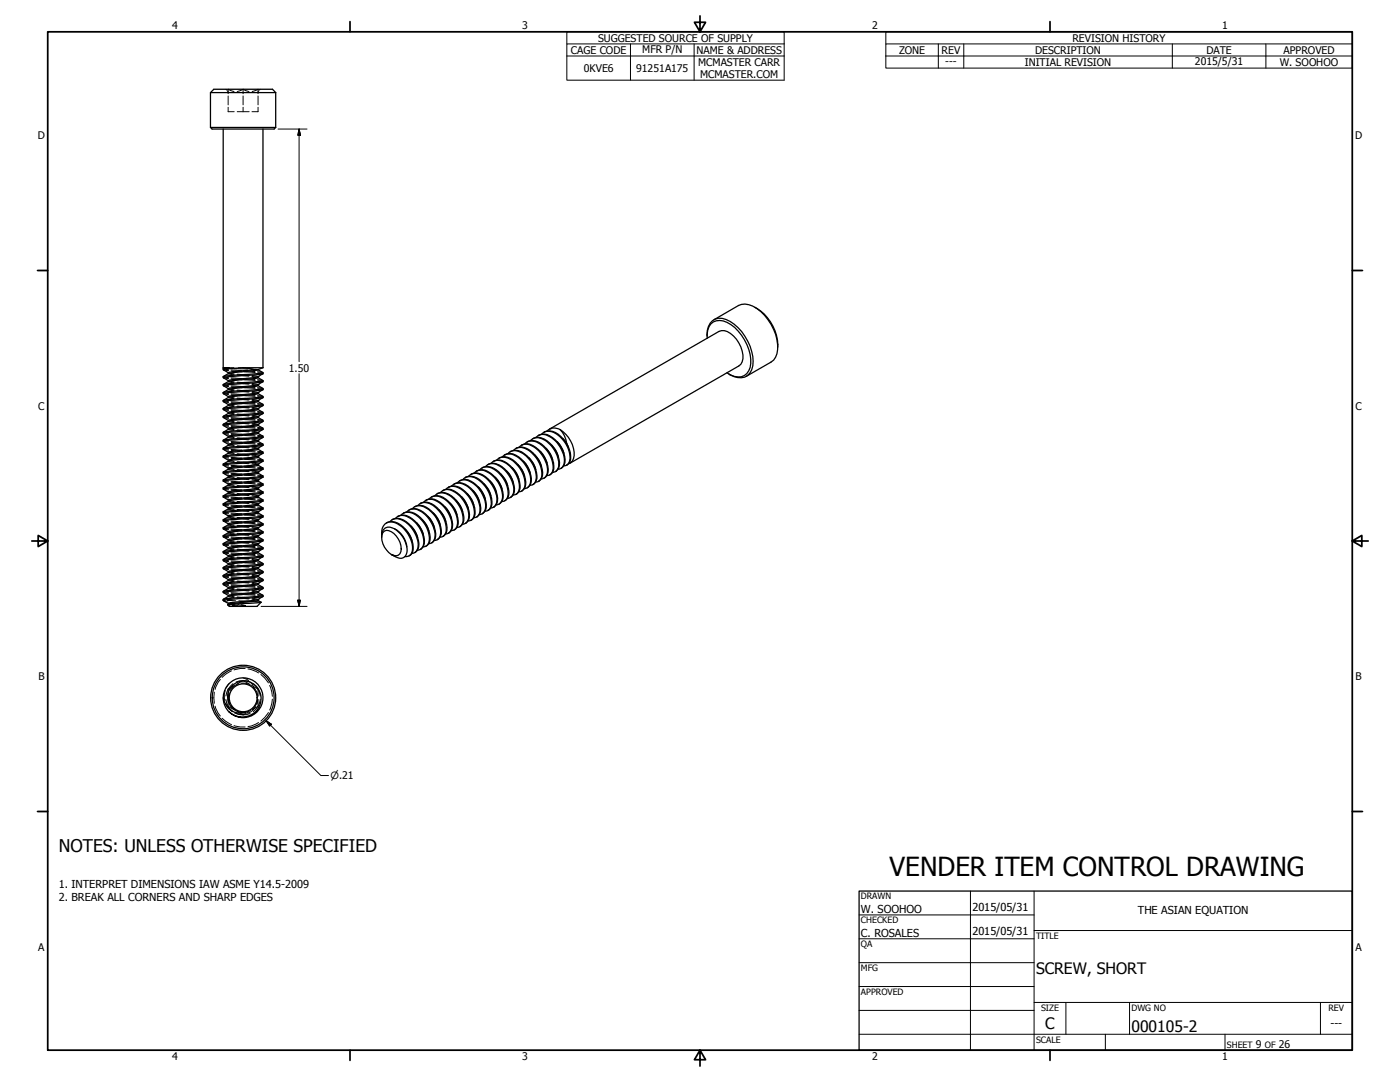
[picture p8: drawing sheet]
<svg xmlns="http://www.w3.org/2000/svg" width="559mm" height="432mm" viewBox="0 0 559 432" stroke-linecap="round" stroke-linejoin="round" font-family="sans-serif">
<!-- layer: Visible (ANSI) -->
<g fill="none" stroke="#000" stroke-width=".51">
<path d="M84 37h26M84 37l1.3-1.4h23.5l1.2 1.4M84 37v13.9M110 37v13.9M84 50.9h26M84 50.9l.6 .6h24.8l.6-.6M89.1 51.5v95.2M105 51.5v95.2M282.2 134.1a6.8 6.8 0 0 1 3.3-6.8 9.2 9.2 0 0 1 9.1 3.4 19.2 19.2 0 0 1 5.9 15.3 5.2 5.2 0 0 1-7.5 4.3l-2.1-1.1M282.3 135a5.8 5.8 0 0 1 3.6-7 9.7 9.7 0 0 1 8.7 4.1 17.5 17.5 0 0 1 4.8 14.6 5 5 0 0 1-7.7 3l-1.6-.9M284.9 127.6l9.9-5.7a8.2 8.2 0 0 1 8.9 2.4 19.3 19.3 0 0 1 6.4 16.8l-1.3 2.6-1.1 .8-9.8 5.7M301.3 122.6a18 18 0 0 1 9.2 16"/>
<path d="M89.1 146.7h2.3M89.1 147.1v.5M89.1 150.3v.4M89.1 146.7l.4 .2M89.2 157.1l2 1.2M89.2 153.9l2 1.2M89.2 150.7l2 1.3M89.2 147.6l2 1.2M89.5 146.9l-.3 .2M91.2 158.2v.4M91.2 149l-2 1.2M91.4 146.7l-1.9 .2"/>
<path d="M91.4 146.7l-2.3 .4M97 146.7l4.5 .8M97 146.7l-6.8 .6-1 .3M97 146.7h8M101.5 147.5l-8.7 .8-1.6 .4v.4M101.5 147.5h1.4M102.9 147.5l2 1.2a21.1 21.1 0 0 1-7.4 .8l-8.4 .8M102.9 157.1l-11 1.3-2.7 1.4M102.9 153.5v.4l-.4 .2-10.6 1.1-2.7 1.4M102.9 150.4v.3l-.4 .2-10.6 1.1-2.7 1.4M102.9 147.5l-11.7 1.5M102.9 157l2 1.2a21.1 21.1 0 0 1-7.4 .8l-7 .5-1.4 .3v.5"/>
<path d="M102.9 153.9l2 1.1a21.1 21.1 0 0 1-7.4 .8l-7 .5-1.4 .4v.4M102.9 150.7l2 1.1a21.1 21.1 0 0 1-7.4 .9l-7 .5-1.4 .3v.4M102.9 156.7v.4M102.9 159.9v.4M104.9 158.7l-2.3 1.3-11.4 1.4M104.9 155.5l-2.3 1.3-11.4 1.4M104.9 152.3l-2.3 1.4-9.9 1-1.5 .3v.4M104.9 149.2l-2.3 1.3-9.9 1-1.5 .3v.5M105 158.2v.5l-.7 .2-12.2 .9-2.9 .5M105 155.1v.4l-.7 .2-12.2 .9-2.9 .5M105 151.9v.4l-.7 .2-12.2 .9-2.9 .5M105 148.7v.5l-.7 .2-12.2 .8-2.9 .5"/>
<path d="M105 146.7l-2.1 .8M89.1 166.2v.4M89.1 169.4v.4M89.2 179.3l2 1.2M89.2 176.1l2 1.3M89.2 173l2 1.2M89.2 169.8l2 1.2M89.2 166.6l2 1.2M89.2 163.4l2 1.3M89.2 160.3l2 1.2M91.2 161.4v.4M91.2 177.3v.4"/>
<path d="M91.2 164.9l-2 1.2M91.2 161.7l-2 1.2M102.9 178.9v.4l-.4 .2-11.3 1.3M102.9 176.1l-11 1.3-2.7 1.4M102.9 173l-11 1.2-2.7 1.4M102.9 169.4v.4l-.4 .2-10.6 1.1-2.7 1.4M102.9 166.2v.4l-.4 .2-10.6 1.1-2.7 1.4M102.9 163.1v.3l-.4 .2-11.3 1.3M102.9 160.3l-11.7 1.4M102.9 179.3l2 1.1a21.1 21.1 0 0 1-7.4 .8l-8.4 .9M102.9 176.1l2 1.1a21.1 21.1 0 0 1-7.4 .9l-7 .5-1.4 .3v.4M102.9 172.9l2 1.2a21.1 21.1 0 0 1-7.4 .8l-7 .5-1.4 .3v.4"/>
<path d="M102.9 169.7l2 1.2a21.1 21.1 0 0 1-7.4 .8l-7 .5-1.4 .3v.5M102.9 166.6l2 1.1a21.1 21.1 0 0 1-7.4 .8l-8.4 .9M102.9 163.4l2 1.1a21.1 21.1 0 0 1-7.4 .9l-8.4 .8M102.9 160.2l2 1.2a21.1 21.1 0 0 1-7.4 .8l-7 .5-1.4 .3v.4M102.9 172.6v.4M102.9 175.8v.3M104.9 177.7l-2.3 1.4-11.4 1.4M104.9 174.6l-2.3 1.3-11.4 1.4M104.9 171.4l-2.3 1.3-9.9 1-1.5 .4v.4M104.9 168.2l-2.3 1.3-9.9 1.1-1.5 .3v.4M104.9 165l-2.3 1.4-9.9 1-1.5 .3v.4M104.9 161.9l-2.3 1.3-9.9 1-1.5 .3v.5"/>
<path d="M105 177.3v.4l-.7 .2-12.2 .9-2.9 .5M105 174.1v.5l-.7 .2-12.2 .8-2.9 .5M105 170.9v.5l-.7 .2-12.2 .9-2.9 .5M105 167.8v.4l-.7 .2-12.2 .9-2.9 .5M105 164.6v.4l-.7 .2-12.2 .9-2.9 .5M105 161.4v.5l-.7 .2-12.2 .8-2.9 .5M205 179.7a4.6 4.6 0 0 1 6.5 .4 11.2 11.2 0 0 1 4.5 10.7 2.4 2.4 0 0 1-2.2 1.6M205.9 179a4.7 4.7 0 0 1 5.7 .8 11.9 11.9 0 0 1 4.9 9.9 2.92 2.92 0 0 1-1.6 2.4M207.3 178.4a4.1 4.1 0 0 1 5.8 0 11.9 11.9 0 0 1 5.3 10.4 2.57 2.57 0 0 1-2.4 2.3M208.1 177.7a4.9 4.9 0 0 1 5.7 .8 11.9 11.9 0 0 1 5 9.9 2.92 2.92 0 0 1-1.6 2.4M209.5 177.2a4.5 4.5 0 0 1 6.5 .3 11.2 11.2 0 0 1 4.5 10.7 2.4 2.4 0 0 1-2.2 1.6M210.4 176.4a5.3 5.3 0 0 1 6.8 1.7 11 11 0 0 1 3.6 10l-.5 .7-.9 .7"/>
<path d="M211.7 175.8a4.6 4.6 0 0 1 6.5 .4 11.2 11.2 0 0 1 4.6 10.6 2.21 2.21 0 0 1-2.3 1.7M212.6 175.1a4.7 4.7 0 0 1 5.7 .8 11.9 11.9 0 0 1 5 9.9 2.92 2.92 0 0 1-1.6 2.4M214 174.6a4.1 4.1 0 0 1 5.8-.1 11.9 11.9 0 0 1 5.4 10.5 2.57 2.57 0 0 1-2.4 2.3M214.9 173.8a4.8 4.8 0 0 1 5.6 .8 11.9 11.9 0 0 1 5 9.9 2.92 2.92 0 0 1-1.6 2.4M216.2 173.3a4.5 4.5 0 0 1 6.6 .4 11.1 11.1 0 0 1 4.5 10.6 2.4 2.4 0 0 1-2.3 1.6M217.1 172.5a5.3 5.3 0 0 1 6.8 1.7 10.5 10.5 0 0 1 3.6 10l-1.4 1.4M217.9 178.8a9.7 9.7 0 0 1 2.7 4.7M219.3 171.3l67.7-39a4.9 4.9 0 0 1 5.8 1.8 11.3 11.3 0 0 1 3.4 10.3l-.5 1-.8 .6-67.4 38.8M220.1 177.5a9 9 0 0 1 2.7 4.7M222.4 176.2a11.2 11.2 0 0 1 2.7 4.7M223.6 171.4a9.7 9.7 0 0 1 2.6 5.5M223.6 171.4a4.1 4.1 0 0 0-5.2 .6"/>
<path d="M223.6 171.4a11.6 11.6 0 0 1 5.3 11.6l-.4 1-1.6 1.1M224.6 174.9l1.6 2M226.2 176.9l.6 1.3M89.1 182.1v.4M89.1 185.2v.5M89.2 198.4l2 1.2M89.2 195.2l2 1.2M89.2 192l2 1.2M89.2 188.8l2 1.3M89.2 185.7l2 1.2M89.2 182.5l2 1.2M91.2 180.5v.3"/>
<path d="M91.2 193.2v.3M91.2 196.3v.4M91.2 199.8l-2 1.2M91.2 196.7l-2 1.2M91.2 184l-2 1.2M91.2 180.8l-2 1.2M102.9 198v.4l-.4 .2-11.3 1.2M102.9 195.2l-11.7 1.5M102.9 192l-11 1.3-2.7 1.4M102.9 188.5v.3l-.4 .2-10.6 1.1-2.7 1.4M102.9 185.3v.4l-.4 .2-10.6 1-2.7 1.4M102.9 182.1v.4l-.4 .2-11.3 1.3"/>
<path d="M102.9 198.3l2 1.2a21.1 21.1 0 0 1-7.4 .8l-8.4 .8M102.9 195.1l2 1.2a21.1 21.1 0 0 1-7.4 .8l-7 .5-1.4 .3v.5M102.9 192l2 1.1a21.1 21.1 0 0 1-7.4 .8l-7 .5-1.4 .4v.4M102.9 188.8l2 1.1a21.1 21.1 0 0 1-7.4 .9l-7 .5-1.4 .3v.4M102.9 185.6l2 1.2a21.1 21.1 0 0 1-7.4 .8l-7 .5-1.4 .3v.4M102.9 182.4l2 1.2a21.1 21.1 0 0 1-7.4 .8l-8.4 .8M102.9 191.6v.4M102.9 194.8v.4M104.9 200l-2.3 1.3-9.9 1-1.5 .3v.5M104.9 196.8l-2.3 1.3-9.9 1-1.5 .4v.4M104.9 193.6l-2.3 1.3-11.4 1.4M104.9 190.4l-2.3 1.4-11.4 1.4"/>
<path d="M104.9 187.3l-2.3 1.3-9.9 1-1.5 .3v.5M104.9 184.1l-2.3 1.3-9.9 1-1.5 .4v.4M104.9 180.9l-2.3 1.3-9.9 1.1-1.5 .3v.4M105 199.5v.5l-.7 .2-12.2 .8-2.9 .5M105 196.3v.5l-.7 .2-12.2 .9-2.9 .5M105 193.2v.4l-.7 .2-12.2 .9-2.9 .5M105 190v.4l-.7 .2-12.2 .9-2.9 .5M105 186.8v.5l-.7 .2-12.2 .8-2.9 .5M105 183.6v.5l-.7 .2-12.2 .9-2.9 .5M105 180.5v.4l-.7 .2-12.2 .9-2.9 .5M169.9 199.7a4.7 4.7 0 0 1 5.7 .8 11.9 11.9 0 0 1 5 9.9 2.92 2.92 0 0 1-1.6 2.4M171.3 199.1a4.1 4.1 0 0 1 5.9-.1 11.3 11.3 0 0 1 5.2 11.1 2.4 2.4 0 0 1-2.3 1.7"/>
<path d="M172.2 198.4a5.3 5.3 0 0 1 6.8 1.7 11 11 0 0 1 3.6 10l-.4 .7-1 .7M173.5 197.8a4.6 4.6 0 0 1 6.6 .4 11.2 11.2 0 0 1 4.5 10.7 2.4 2.4 0 0 1-2.2 1.6M174.4 197.1a4.7 4.7 0 0 1 5.7 .8 11.9 11.9 0 0 1 5 9.9 2.92 2.92 0 0 1-1.6 2.4M175.8 196.5a4.1 4.1 0 0 1 5.9 0 11.9 11.9 0 0 1 5.3 10.4 2.57 2.57 0 0 1-2.4 2.3M176.7 195.8a4.8 4.8 0 0 1 5.7 .8 11.9 11.9 0 0 1 4.9 9.9 2.92 2.92 0 0 1-1.6 2.4M178.1 195.3a4.1 4.1 0 0 1 5.8-.2 11.3 11.3 0 0 1 5.2 11.1 2.4 2.4 0 0 1-2.2 1.7M178.9 194.5a5.3 5.3 0 0 1 6.8 1.7 11 11 0 0 1 3.7 10l-.5 .7-.9 .7M180.3 193.9a4.6 4.6 0 0 1 6.5 .4 11.2 11.2 0 0 1 4.5 10.7 2.25 2.25 0 0 1-2.2 1.6M181.2 193.2a4.7 4.7 0 0 1 5.7 .8 11.9 11.9 0 0 1 4.9 9.9 2.92 2.92 0 0 1-1.6 2.4M181.9 199.5a9 9 0 0 1 2.8 4.7M182.6 192.7a4.1 4.1 0 0 1 5.8-.1 11.9 11.9 0 0 1 5.3 10.5l-.2 .5a2.41 2.41 0 0 1-2.2 1.8M183.5 191.9a4.8 4.8 0 0 1 5.6 .8 11.9 11.9 0 0 1 5 9.9 2.92 2.92 0 0 1-1.6 2.4"/>
<path d="M184.2 198.2a11.2 11.2 0 0 1 2.7 4.7M184.8 191.4a4.5 4.5 0 0 1 6.5 .4 11.1 11.1 0 0 1 4.5 10.6 2.4 2.4 0 0 1-2.2 1.6M185.7 190.6a5.4 5.4 0 0 1 6.8 1.7 10.7 10.7 0 0 1 3.6 10l-.5 .8-.9 .6M186.4 196.9a9.7 9.7 0 0 1 2.8 4.7M187 190.1a4.6 4.6 0 0 1 6.5 .3 11.8 11.8 0 0 1 4.7 10.1l-.1 .5a2.41 2.41 0 0 1-2.3 1.8M187.9 189.4a4.7 4.7 0 0 1 5.7 .7 11.9 11.9 0 0 1 5 9.9 2.92 2.92 0 0 1-1.6 2.4M188.7 195.6a9 9 0 0 1 2.7 4.7M189.3 188.8a4.1 4.1 0 0 1 5.8-.1 10.9 10.9 0 0 1 5.2 11.1 2.41 2.41 0 0 1-2.2 1.7M190.2 188a4.8 4.8 0 0 1 5.6 .8 11.9 11.9 0 0 1 5 10 2.92 2.92 0 0 1-1.6 2.4M190.9 194.3a11.2 11.2 0 0 1 2.8 4.7M191.5 187.5a4.5 4.5 0 0 1 6.6 .4 11.1 11.1 0 0 1 4.5 10.6 2.4 2.4 0 0 1-2.3 1.7M192.4 186.8a5.4 5.4 0 0 1 6.9 1.7 10.7 10.7 0 0 1 3.5 9.9l-1.4 1.4"/>
<path d="M193.2 193a9 9 0 0 1 2.7 4.7M193.8 186.2a4.6 4.6 0 0 1 6.5 .4 11.8 11.8 0 0 1 4.7 10.1l-.2 .5a2.41 2.41 0 0 1-2.2 1.7M194.6 185.5a4.7 4.7 0 0 1 5.7 .7 11.9 11.9 0 0 1 5 10 2.92 2.92 0 0 1-1.6 2.4M195.4 191.8a9.1 9.1 0 0 1 2.7 4.6M196 184.9a4.1 4.1 0 0 1 5.9-.1 11.3 11.3 0 0 1 5.2 11.1 2.4 2.4 0 0 1-2.3 1.6M196.9 184.1a4.8 4.8 0 0 1 5.7 .9 12.2 12.2 0 0 1 5 9.8 3.1 3.1 0 0 1-1.7 2.5M197.7 190.4a11.2 11.2 0 0 1 2.7 4.7M198.2 183.6a4.5 4.5 0 0 1 6.6 .4 11.2 11.2 0 0 1 4.5 10.6 2.4 2.4 0 0 1-2.2 1.7M199.1 182.9a4.7 4.7 0 0 1 5.8 .7 11.2 11.2 0 0 1 4.6 11l-1.3 1.4M199.9 189.2a9 9 0 0 1 2.7 4.7M200.5 182.3a4.6 4.6 0 0 1 6.5 .4 11.8 11.8 0 0 1 4.7 10.1l-.2 .5a2.41 2.41 0 0 1-2.2 1.7M201.4 181.5a4.9 4.9 0 0 1 5.7 .9 11.9 11.9 0 0 1 4.9 9.9 2.92 2.92 0 0 1-1.6 2.4"/>
<path d="M202.1 187.9a9.1 9.1 0 0 1 2.8 4.6M202.8 181a4.1 4.1 0 0 1 5.8-.1 11.3 11.3 0 0 1 5.2 11.1 2.4 2.4 0 0 1-2.3 1.7M203.6 180.3a4.8 4.8 0 0 1 5.7 .8 10.9 10.9 0 0 1 4.7 10.9l-1.3 1.4M204.4 186.6a9.7 9.7 0 0 1 2.7 4.7M206.6 185.3a9 9 0 0 1 2.8 4.7M208.9 184a9.1 9.1 0 0 1 2.7 4.7M211.1 182.7a9.7 9.7 0 0 1 2.8 4.7M213.4 181.4a9 9 0 0 1 2.7 4.7M215.6 180.1a11.2 11.2 0 0 1 2.8 4.7M89.1 201.1v.4M89.1 204.3v.4M89.1 217v.4"/>
<path d="M89.2 217.4l2 1.2M89.2 214.2l2 1.3M89.2 211.1l2 1.2M89.2 207.9l2 1.2M89.2 204.7l2 1.2M89.2 201.5l2 1.3M91.2 212.2v.4M91.2 215.4v.4M91.2 218.9l-2 1.2M91.2 215.7l-2 1.2M102.9 217v.4l-.4 .2-11.3 1.3M102.9 213.9v.3l-.4 .2-11.3 1.3"/>
<path d="M102.9 211.1l-11 1.2-2.7 1.4M102.9 207.9l-11 1.3-2.7 1.4M102.9 204.3v.4l-.4 .2-10.6 1.1-2.7 1.4M102.9 201.2v.3l-.4 .2-10.6 1.1-2.7 1.4M102.9 217.4l2 1.1a21.1 21.1 0 0 1-7.4 .8l-8.4 .9M102.9 214.2l2 1.1a21.1 21.1 0 0 1-7.4 .9l-8.4 .8M102.9 211l2 1.2a21.1 21.1 0 0 1-7.4 .8l-7 .5-1.4 .3v.4M102.9 207.8l2 1.2a21.1 21.1 0 0 1-7.4 .8l-7 .5-1.4 .3v.5M102.9 204.7l2 1.1a21.1 21.1 0 0 1-7.4 .8l-7 .5-1.4 .4v.4M102.9 201.5l2 1.1a21.1 21.1 0 0 1-7.4 .9l-8.4 .8M102.9 207.5v.4M102.9 210.7v.4"/>
<path d="M104.9 219l-2.3 1.3-9.9 1.1-1.5 .3v.4M104.9 215.8l-2.3 1.4-9.9 1-1.5 .3v.4M104.9 212.7l-2.3 1.3-11.4 1.4M104.9 209.5l-2.3 1.3-11.4 1.4M104.9 206.3l-2.3 1.3-9.9 1.1-1.5 .3v.4M104.9 203.1l-2.3 1.4-9.9 1-1.5 .3v.4M105 218.6v.4l-.7 .2-12.2 .9-2.9 .5M105 215.4v.4l-.7 .2-12.2 .9-2.9 .5M105 212.2v.5l-.7 .2-12.2 .8-2.9 .5M105 209v.5l-.7 .2-12.2 .9-2.9 .5M105 205.9v.4l-.7 .2-12.2 .9-2.9 .5M105 202.7v.4l-.7 .2-12.2 .9-2.9 .5"/>
<path d="M152.3 213.4a4 4 0 0 1 1.7-4.5 4 4 0 0 1 4.7 .2 11.8 11.8 0 0 1 5.9 10.6l-.5 1.3a2.31 2.31 0 0 1-2.5 1.1M152.3 214.5a3.3 3.3 0 0 1 1.4-3.6 3.3 3.3 0 0 1 3.8 .2 9.9 9.9 0 0 1 4.7 9.9 2.74 2.74 0 0 1-4.5 1.1l-1.1-.6M153.5 211.9a5 5 0 0 1 5.5 3.2 4.9 4.9 0 0 1 0 6.5 3.9 3.9 0 0 1-4.7-2.1 6.6 6.6 0 0 1-1.5-7zM154.2 208.7a5.4 5.4 0 0 1 6.9 1.7 10.7 10.7 0 0 1 3.6 10l-.5 .8-.9 .6M155.6 208.2a4.6 4.6 0 0 1 6.5 .3 11.8 11.8 0 0 1 4.7 10.1l-.2 .5a2.21 2.21 0 0 1-2.2 1.8M156.5 207.5a4.7 4.7 0 0 1 5.7 .7 11.9 11.9 0 0 1 4.9 9.9 2.92 2.92 0 0 1-1.6 2.4M157.4 211a9.1 9.1 0 0 1 5 7.2M157.9 206.9a4.1 4.1 0 0 1 5.8-.1 11.1 11.1 0 0 1 5.2 11.1l-.9 1.2-1.4 .5M158.7 206.1a4.8 4.8 0 0 1 5.7 .8 11.9 11.9 0 0 1 5 10 2.92 2.92 0 0 1-1.6 2.4M160.1 205.6a4.5 4.5 0 0 1 6.5 .4 11.1 11.1 0 0 1 4.5 10.6 2.4 2.4 0 0 1-2.2 1.6M161 204.9a5.4 5.4 0 0 1 6.8 1.7 10.7 10.7 0 0 1 3.6 9.9l-1.4 1.4M161.7 211.1a9.7 9.7 0 0 1 2.8 4.7"/>
<path d="M162.4 204.3a4.6 4.6 0 0 1 6.4 .4 11.8 11.8 0 0 1 4.7 10.1l-.1 .5a2.41 2.41 0 0 1-2.3 1.7M163.2 203.6a4.7 4.7 0 0 1 5.7 .7 11.9 11.9 0 0 1 5 9.9 2.92 2.92 0 0 1-1.6 2.5M164 209.9a9.1 9.1 0 0 1 2.7 4.6M164.6 203a4.1 4.1 0 0 1 5.8-.1 11.1 11.1 0 0 1 5.2 11.1l-.8 1.2-1.4 .4M165.5 202.2a4.8 4.8 0 0 1 5.6 .9 10.9 10.9 0 0 1 4.7 10.8l-1.3 1.5M166.2 208.5a11.2 11.2 0 0 1 2.8 4.7M166.8 201.7a4.5 4.5 0 0 1 6.6 .4 11.1 11.1 0 0 1 4.5 10.6 2.4 2.4 0 0 1-2.3 1.7M167.7 201a4.7 4.7 0 0 1 5.7 .7 11.2 11.2 0 0 1 4.7 11l-1.3 1.4M168.5 207.3a9 9 0 0 1 2.7 4.7M169.1 200.4a4.6 4.6 0 0 1 6.5 .4 11.8 11.8 0 0 1 4.7 10.1l-.2 .5a2.41 2.41 0 0 1-2.2 1.7M170.7 206a9.1 9.1 0 0 1 2.7 4.6M173 204.7a9.7 9.7 0 0 1 2.7 4.7"/>
<path d="M175.2 203.4a9 9 0 0 1 2.7 4.7M177.4 202.1a9.1 9.1 0 0 1 2.7 4.7M179.7 200.8a9.7 9.7 0 0 1 2.7 4.7M89.1 239.6l2.1 1.3M89.1 220.2v.4M89.1 236v.5M89.1 239.2v.4M89.2 236.5l2 1.2M89.2 233.3l2 1.2M89.2 230.1l2 1.2M89.2 226.9l2 1.3M89.2 223.8l2 1.2"/>
<path d="M89.2 220.6l2 1.2M91.2 228.1v.4M91.2 231.3v.3M91.2 234.8l-2 1.2M91.2 231.6l-2 1.2M102.9 239.3v.3l-.4 .2-9.2 .9-2.4 .6M102.9 236.1v.4l-.4 .2-10.6 1-2.7 1.4M102.9 232.9v.4l-.4 .2-11.3 1.3M102.9 230.1l-11.7 1.5M102.9 226.9l-11 1.3-2.7 1.4M102.9 223.4v.4l-.4 .2-10.6 1-2.7 1.4M102.9 220.2v.4l-.4 .2-10.6 1.1-2.7 1.4"/>
<path d="M102.9 236.4l2 1.2a21.1 21.1 0 0 1-7.4 .8l-8.4 .8M102.9 233.2l2 1.2a21.1 21.1 0 0 1-7.4 .8l-8.4 .8M102.9 230.1l2 1.1a21.1 21.1 0 0 1-7.4 .8l-7 .5-1.4 .4v.4M102.9 226.9l2 1.1a21.1 21.1 0 0 1-7.4 .9l-7 .5-1.4 .3v.4M102.9 223.7l2 1.2a21.1 21.1 0 0 1-7.4 .8l-7 .5-1.4 .3v.4M102.9 220.5l2 1.2a21.1 21.1 0 0 1-7.4 .8l-7 .5-1.4 .3v.5M102.9 226.6v.3M102.9 229.7v.4M102.9 239.6l1.3 .7M104.9 238.1l-2.3 1.3-9.9 1-1.5 .3v.5M104.9 234.9l-2.3 1.3-9.9 1-1.5 .4v.4M104.9 231.7l-2.3 1.3-9.9 1.1-1.5 .3v.4"/>
<path d="M104.9 228.5l-2.3 1.4-11.4 1.4M104.9 225.4l-2.3 1.3-11.4 1.4M104.9 222.2l-2.3 1.3-9.9 1-1.5 .4v.4M105 237.6v.5l-.7 .2-12.9 .9-2.3 .4M105 234.4v.5l-.7 .2-12.2 .9-2.9 .5M105 231.3v.4l-.7 .2-12.2 .9-2.9 .5M105 228.1v.4l-.7 .2-12.2 .9-2.9 .5M105 224.9v.5l-.7 .2-12.2 .8-2.9 .5M105 221.7v.5l-.7 .2-12.2 .9-2.9 .5M156.2 221.3l1 .4-.7-.3M90.9 241.4l13.3-1.1-1.6 1.7h-11.1zM89.1 278.5a8 8 0 0 0 2.4 5.7"/>
<path d="M98 284.2a6.8 6.8 0 0 1-8.4-3.9 6.8 6.8 0 0 1 3.3-8.6 7.9 7.9 0 0 1 10.5 2.1 7.9 7.9 0 0 1-1.2 10.7 7.9 7.9 0 0 1-10.8-.4 7.4 7.4 0 0 0 10.8-.3 7.4 7.4 0 0 0-.8-10.7 6.4 6.4 0 0 0-10 2.4 6.4 6.4 0 0 0 5.3 8.8h1.3"/>
<circle cx="97.1" cy="278.5" r="5.6"/>
<circle cx="97.1" cy="278.5" r="13"/>
<circle cx="97.1" cy="278.5" r="12.4"/>
</g>
<!-- layer: Hidden (ANSI) -->
<g fill="none" stroke="#000" stroke-width=".4">
<path d="M90.2 35.6l.3 .3M90.7 36.3l.4 .3M91.1 38.3v3.5M93.4 36.5l-2.3-.9v1.8M97 35.6l2.4 .9M97 35.6l-2.3 .9M97 35.6v1.8M97 38.3v3.5M100.6 36.5l2.4-.9v1.8M103 38.3v3.5M103.3 36.3l-.3 .3M103.9 35.6l-.3 .3"/>
<path d="M91.1 42.8v1.8h2.4M94.7 44.6h4.7M97 42.8v1.8M103 42.8v1.8h-2.4M89.1 159.8l2.1 .4M89.1 156.7l2.1 .3M89.1 153.5l2.1 .4M89.1 150.3l2.1 .4M89.1 147.1l2.1 .4M89.2 157.1l2 .3M89.2 153.9l2 .3M89.2 150.7l2 .4"/>
<path d="M89.2 147.6l2 .3M89.5 146.9l2.6 .2M91.2 155.1l2.3 .5M91.2 151.9l2.3 .5M91.2 148.7l2.3 .5M91.2 149.2l2.2 .4M91.2 158.6v.1M91.2 155.4v.1M91.2 152.3h.1M91.2 155.1v.1M91.2 152h.1M91.2 148.8h.1"/>
<path d="M91.2 158.4l2.3 .4M91.2 158.6l.2 .2 2 .3M91.2 155.4l.2 .2 2 .4M91.2 152.2l.2 .3 2 .3M91.4 146.7h1.9M92.2 157.2l4.3 .2M92.2 154l4.3 .2M92.2 150.8l4.3 .3M92.2 147.6l4.3 .3M92.3 157.5l4.2 .4M92.3 154.4l4.2 .3M92.3 151.2l4.2 .3"/>
<path d="M92.3 148l4.2 .3M93.5 147.1l5.4 .2M94.6 159.3l4.8 .3M94.6 156.1l4.8 .4M94.6 152.9l4.8 .4M94.6 149.7l4.8 .4M94.7 158.9l4.8 .4M94.7 155.7l4.8 .4M94.7 152.5l4.8 .4M94.7 149.4l4.8 .3M95.2 146.7h1.8M97.5 157.5l4.3 .3"/>
<path d="M97.5 154.3l4.3 .3M97.5 151.1l4.3 .3M97.5 148l4.3 .3M97.6 157.9l4.3 .3M97.6 154.7l4.3 .3M97.6 151.6l4.3 .2M97.6 148.4l4.3 .3M100.2 147.3l2.7 .3M100.6 159.8l2.3 .4M100.6 156.6l2.3 .4M100.6 153.4l2.3 .5M100.6 150.2l2.3 .5"/>
<path d="M100.6 159.4l2.1 .3 .1 .3M100.6 156.2l2.1 .3 .1 .3M100.6 153l2.1 .4 .1 .2M100.6 149.9l2.1 .3 .1 .2M102.8 157.9l2.1 .3M102.8 154.7l2.1 .3M102.8 151.5l2.1 .3M102.8 148.3l2.1 .4M102.8 157h.1M102.8 153.8h.1M102.8 150.6h.1M102.9 158.3l2.1 .4"/>
<path d="M102.9 155.1l2.1 .4M102.9 152l2.1 .3M102.9 148.8l2.1 .4M102.9 153.9h.1M102.9 150.7h.1M89.1 178.9l2.1 .4M89.1 175.7l2.1 .4M89.1 172.5l2.1 .4M89.1 169.4l2.1 .3M89.1 166.2l2.1 .4M89.1 163l2.1 .4M89.2 179.3l2 .3"/>
<path d="M89.2 176.1l2 .4M89.2 173l2 .3M89.2 169.8l2 .3M89.2 166.6l2 .3M89.2 163.4l2 .4M89.2 160.3l2 .3M91.2 174.1l2.3 .5M91.2 170.9l2.3 .5M91.2 167.8l2.3 .5M91.2 164.6l2.3 .5M91.2 165l2.2 .5M91.2 161.9l2.2 .4"/>
<path d="M91.2 177.7h.1M91.2 174.5v.1M91.2 171.3v.1M91.2 168.1v.1M91.2 174.2h.1M91.2 171v.1M91.2 167.8v.1M91.2 164.7h.1M91.2 177.4l2.3 .4M91.2 161.5l2.3 .4M91.2 177.6l.2 .3 2 .3M91.2 174.4l.2 .3 2 .3"/>
<path d="M91.2 171.3l.2 .2 2 .3M91.2 168.1l.2 .2 2 .4M92.2 179.4l4.3 .2M92.2 176.2l4.3 .3M92.2 173l4.3 .3M92.2 169.9l4.3 .2M92.2 166.7l4.3 .2M92.2 163.5l4.3 .3M92.2 160.3l4.3 .3M92.3 179.8l4.2 .3M92.3 176.6l4.2 .3M92.3 173.4l4.2 .3"/>
<path d="M92.3 170.2l4.2 .4M92.3 167.1l4.2 .3M92.3 163.9l4.2 .3M92.3 160.7l4.2 .3M94.6 178.3l4.8 .4M94.6 175.1l4.8 .4M94.6 172l4.8 .3M94.6 168.8l4.8 .4M94.6 165.6l4.8 .4M94.6 162.4l4.8 .4M94.7 177.9l4.8 .4M94.7 174.8l4.8 .3"/>
<path d="M94.7 171.6l4.8 .4M94.7 168.4l4.8 .4M94.7 165.2l4.8 .4M94.7 162.1l4.8 .3M97.5 179.7l4.3 .3M97.5 176.5l4.3 .3M97.5 173.4l4.3 .3M97.5 170.2l4.3 .3M97.5 167l4.3 .3M97.5 163.8l4.3 .3M97.5 160.7l4.3 .3M97.6 177l4.3 .2"/>
<path d="M97.6 173.8l4.3 .3M97.6 170.6l4.3 .3M97.6 167.4l4.3 .3M97.6 164.3l4.3 .2M97.6 161.1l4.3 .3M100.6 178.8l2.3 .5M100.6 175.6l2.3 .5M100.6 172.5l2.3 .4M100.6 169.3l2.3 .5M100.6 166.1l2.3 .5M100.6 162.9l2.3 .5M100.6 178.4l2.1 .4 .1 .2"/>
<path d="M100.6 175.3l2.1 .3 .1 .2M100.6 172.1l2.1 .3 .1 .3M100.6 168.9l2.1 .3 .1 .3M100.6 165.7l2.1 .4 .1 .2M100.6 162.6l2.1 .3 .1 .2M102.8 176.9l2.1 .3M102.8 173.7l2.1 .4M102.8 170.6l2.1 .3M102.8 167.4l2.1 .3M102.8 164.2l2.1 .3M102.8 161l2.1 .4M102.8 179.2l.1 .1"/>
<path d="M102.8 176h.1M102.8 172.8h.1M102.8 169.7h.1M102.8 166.5l.1 .1M102.8 163.3l.1 .1M102.8 160.1h.1M102.9 177.4l2.1 .3M102.9 174.2l2.1 .4M102.9 171l2.1 .4M102.9 167.8l2.1 .4M102.9 164.7l2.1 .3M102.9 161.5l2.1 .4"/>
<path d="M102.9 169.7h.1M89.1 197.9l2.1 .4M89.1 194.8l2.1 .3M89.1 191.6l2.1 .4M89.1 188.4l2.1 .4M89.1 185.2l2.1 .4M89.1 182.1l2.1 .3M89.2 198.4l2 .3M89.2 195.2l2 .3M89.2 192l2 .3M89.2 188.8l2 .4M89.2 185.7l2 .3"/>
<path d="M89.2 182.5l2 .3M91.2 199.5l2.3 .5M91.2 190l2.3 .5M91.2 186.8l2.3 .5M91.2 183.6l2.3 .5M91.2 200l2.2 .4M91.2 196.8l2.2 .4M91.2 184.1l2.2 .4M91.2 180.9l2.2 .5M91.2 193.5v.1M91.2 190.4h.1M91.2 187.2v.1"/>
<path d="M91.2 199.6h.1M91.2 190.1h.1M91.2 186.9h.1M91.2 183.7v.1M91.2 196.5l2.3 .3M91.2 193.3l2.3 .4M91.2 180.6l2.3 .4M91.2 193.5l.2 .2 2 .4M91.2 190.3l.2 .3 2 .3M91.2 187.1l.2 .3 2 .3M92.2 198.4l4.3 .3M92.2 195.3l4.3 .2"/>
<path d="M92.2 192.1l4.3 .2M92.2 188.9l4.3 .3M92.2 185.7l4.3 .3M92.2 182.6l4.3 .2M92.3 198.8l4.2 .3M92.3 195.6l4.2 .4M92.3 192.5l4.2 .3M92.3 189.3l4.2 .3M92.3 186.1l4.2 .3M92.3 182.9l4.2 .4M94.6 197.4l4.8 .3M94.6 194.2l4.8 .4"/>
<path d="M94.6 191l4.8 .4M94.6 187.8l4.8 .4M94.6 184.7l4.8 .3M94.6 181.5l4.8 .4M94.7 197l4.8 .4M94.7 193.8l4.8 .4M94.7 190.6l4.8 .4M94.7 187.5l4.8 .3M94.7 184.3l4.8 .4M94.7 181.1l4.8 .4M97.5 198.8l4.3 .3M97.5 195.6l4.3 .3"/>
<path d="M97.5 192.4l4.3 .3M97.5 189.2l4.3 .3M97.5 186.1l4.3 .3M97.5 182.9l4.3 .3M97.6 199.2l4.3 .3M97.6 196l4.3 .3M97.6 192.8l4.3 .3M97.6 189.7l4.3 .2M97.6 186.5l4.3 .3M97.6 183.3l4.3 .3M97.6 180.1l4.3 .3M100.6 197.9l2.3 .5"/>
<path d="M100.6 194.7l2.3 .4M100.6 191.5l2.3 .5M100.6 188.3l2.3 .5M100.6 185.2l2.3 .5M100.6 182l2.3 .5M100.6 197.5l2.1 .3 .1 .3M100.6 194.3l2.1 .3 .1 .3M100.6 191.1l2.1 .4 .1 .2M100.6 188l2.1 .3 .1 .2M100.6 184.8l2.1 .3 .1 .3M100.6 181.6l2.1 .3 .1 .3M102.8 199.1l2.1 .4"/>
<path d="M102.8 196l2.1 .3M102.8 192.8l2.1 .3M102.8 189.6l2.1 .3M102.8 186.4l2.1 .4M102.8 183.3l2.1 .3M102.8 180.1l2.1 .3M102.8 198.2l.1 .1M102.8 195.1h.1M102.8 191.9h.1M102.8 188.7h.1M102.8 185.5h.1M102.8 182.4h.1"/>
<path d="M102.9 199.6l2.1 .4M102.9 196.4l2.1 .4M102.9 193.2l2.1 .4M102.9 190.1l2.1 .3M102.9 186.9l2.1 .4M102.9 183.7l2.1 .4M102.9 180.5l2.1 .4M102.9 188.8h.1M102.9 185.6h.1M89.1 217l2.1 .4M89.1 213.8l2.1 .4M89.1 210.6l2.1 .4"/>
<path d="M89.1 207.5l2.1 .3M89.1 204.3l2.1 .4M89.1 201.1l2.1 .4M89.2 217.4l2 .3M89.2 214.2l2 .4M89.2 211.1l2 .3M89.2 207.9l2 .3M89.2 204.7l2 .3M89.2 201.5l2 .4M91.2 218.6l2.3 .5M91.2 209l2.3 .5M91.2 205.9l2.3 .5"/>
<path d="M91.2 202.7l2.3 .5M91.2 219l2.2 .5M91.2 215.8l2.2 .5M91.2 212.6v.1M91.2 209.4v.1M91.2 206.2v.1M91.2 203.1h.1M91.2 218.6v.1M91.2 209.1v.1M91.2 205.9v.1M91.2 202.8h.1M91.2 215.5l2.3 .4"/>
<path d="M91.2 212.3l2.3 .4M91.2 212.5l.2 .3 2 .3M91.2 209.4l.2 .2 2 .3M91.2 206.2l.2 .2 2 .4M91.2 203l.2 .3 2 .3M92.2 217.5l4.3 .2M92.2 214.3l4.3 .3M92.2 211.1l4.3 .3M92.2 208l4.3 .2M92.2 204.8l4.3 .2M92.2 201.6l4.3 .3M92.3 217.9l4.2 .3"/>
<path d="M92.3 214.7l4.2 .3M92.3 211.5l4.2 .3M92.3 208.3l4.2 .4M92.3 205.2l4.2 .3M92.3 202l4.2 .3M94.6 219.6l4.8 .4M94.6 216.4l4.8 .4M94.6 213.2l4.8 .4M94.6 210.1l4.8 .3M94.6 206.9l4.8 .4M94.6 203.7l4.8 .4M94.6 200.5l4.8 .4"/>
<path d="M94.7 219.2l4.8 .4M94.7 216l4.8 .4M94.7 212.9l4.8 .3M94.7 209.7l4.8 .4M94.7 206.5l4.8 .4M94.7 203.3l4.8 .4M94.7 200.2l4.8 .3M97.5 217.8l4.3 .3M97.5 214.6l4.3 .3M97.5 211.5l4.3 .3M97.5 208.3l4.3 .3M97.5 205.1l4.3 .3"/>
<path d="M97.5 201.9l4.3 .3M97.6 218.2l4.3 .3M97.6 215.1l4.3 .2M97.6 211.9l4.3 .3M97.6 208.7l4.3 .3M97.6 205.5l4.3 .3M97.6 202.4l4.3 .2M100.6 216.9l2.3 .5M100.6 213.7l2.3 .5M100.6 210.6l2.3 .4M100.6 207.4l2.3 .4M100.6 204.2l2.3 .5"/>
<path d="M100.6 201l2.3 .5M100.6 219.7l2.1 .3 .1 .3M100.6 216.5l2.1 .4 .1 .2M100.6 213.4l2.1 .3 .1 .2M100.6 210.2l2.1 .3 .1 .3M100.6 207l2.1 .3 .1 .3M100.6 203.8l2.1 .4 .1 .2M100.6 200.7l2.1 .3 .1 .2M102.8 218.2l2.1 .3M102.8 215l2.1 .3M102.8 211.8l2.1 .4M102.8 208.7l2.1 .3"/>
<path d="M102.8 205.5l2.1 .3M102.8 202.3l2.1 .3M102.8 217.3l.1 .1M102.8 214.1l.1 .1M102.8 210.9h.1M102.8 207.8h.1M102.8 204.6h.1M102.8 201.4l.1 .1M102.9 218.6l2.1 .4M102.9 215.5l2.1 .3M102.9 212.3l2.1 .4M102.9 209.1l2.1 .4"/>
<path d="M102.9 205.9l2.1 .4M102.9 202.8l2.1 .3M102.9 204.7h.1M89.1 239.2l.8 .3M89.1 236l2.1 .4M89.1 232.9l2.1 .3M89.1 229.7l2.1 .4M89.1 226.5l2.1 .4M89.1 223.3l2.1 .4M89.1 220.2l2.1 .3M89.1 239.6h.8M89.2 236.5l2 .3"/>
<path d="M89.2 233.3l2 .3M89.2 230.1l2 .3M89.2 226.9l2 .4M89.2 223.8l2 .3M89.2 220.6l2 .3M89.3 239.8l1.7 .5M90.7 239.5l3.3 .3M90.7 239.6h.7M91.2 237.6l2.3 .5M91.2 234.4l2.3 .5M91.2 224.9l2.3 .5M91.2 221.7l2.3 .5"/>
<path d="M91.2 234.9l2.2 .4M91.2 231.7l2.2 .5M91.2 238v.1M91.2 228.5h.1M91.2 225.3v.1M91.2 222.1v.1M91.2 237.7h.1M91.2 234.5v.1M91.2 225h.1M91.2 221.8v.1M91.2 231.4l2.3 .4M91.2 228.2l2.3 .4"/>
<path d="M91.2 237.9l.2 .3 2 .3M91.2 228.4l.2 .3 2 .3M91.2 225.2l.2 .3 2 .3M91.2 222.1l.2 .2 2 .3M92.2 236.5l4.3 .3M92.2 233.4l4.3 .2M92.2 230.2l4.3 .2M92.2 227l4.3 .3M92.2 223.8l4.3 .3M92.2 220.7l4.3 .2M92.3 236.9l4.2 .3M92.3 233.7l4.2 .4"/>
<path d="M92.3 230.6l4.2 .3M92.3 227.4l4.2 .3M92.3 224.2l4.2 .3M92.3 221l4.2 .4M94.6 238.6l4.8 .4M94.6 235.5l4.8 .3M94.6 232.3l4.8 .4M94.6 229.1l4.8 .4M94.6 225.9l4.8 .4M94.6 222.8l4.8 .3M94.7 238.3l4.8 .3M94.7 235.1l4.8 .4"/>
<path d="M94.7 231.9l4.8 .4M94.7 228.7l4.8 .4M94.7 225.6l4.8 .3M94.7 222.4l4.8 .4M95.3 239.8l5.1 .2M97.5 236.9l4.3 .3M97.5 233.7l4.3 .3M97.5 230.5l4.3 .3M97.5 227.3l4.3 .3M97.5 224.2l4.3 .3M97.5 221l4.3 .3M97.6 237.3l4.3 .3"/>
<path d="M97.6 234.1l4.3 .3M97.6 230.9l4.3 .3M97.6 227.8l4.3 .2M97.6 224.6l4.3 .3M97.6 221.4l4.3 .3M100.6 239.1l2.3 .5M100.6 236l2.3 .5M100.6 232.8l2.3 .5M100.6 229.6l2.3 .5M100.6 226.4l2.3 .5M100.6 223.3l2.3 .5M100.6 220.1l2.3 .5"/>
<path d="M100.6 238.8l2.1 .3 .1 .2M100.6 235.6l2.1 .3 .1 .3M100.6 232.4l2.1 .3 .1 .3M100.6 229.2l2.1 .4 .1 .2M100.6 226.1l2.1 .3 .1 .2M100.6 222.9l2.1 .3 .1 .3M102.8 237.2l2.1 .4M102.8 234.1l2.1 .3M102.8 230.9l2.1 .3M102.8 227.7l2.1 .3M102.8 224.5l2.1 .4M102.8 221.4l2.1 .3"/>
<path d="M102.8 239.5h.1M102.8 236.3l.1 .1M102.8 233.2h.1M102.8 230h.1M102.8 226.8h.1M102.8 223.6h.1M102.8 220.5h.1M102.9 237.7l2.1 .4M102.9 234.5l2.1 .4M102.9 231.3l2.1 .4M102.9 228.2l2.1 .3M102.9 225l2.1 .4"/>
<path d="M102.9 221.8l2.1 .4M102.9 239.6h.1M102.9 223.7h.1M102.9 220.5h.1M90.9 241.4l.9 .2M91.2 240.8l2.7 .5M91.2 241.2h.1M91.2 240.9h.1M91.2 241.1l.7 .3M91.9 240.5l3.5 .7M92.6 241.6l1 .1M92.7 241.6l.9 .1"/>
<path d="M93.6 241.7h1.5M95.2 241.4l2.8 .3M96.2 241.4l1.8 .3M96.5 241.7h1.5M101.7 240.1l2.5 .2M85.5 276.2v4.5M87.9 271.1l-.8 1.2-1.2 2.8M89.9 275.5a7.2 7.2 0 0 0-.1 4.2M90.2 279.1a7.1 7.1 0 0 0 2.8 4.9M91.1 275l-.9 2.7M91.1 279.1v2.8l2.4 1.4M91.1 275v2.7"/>
<path d="M91.4 272.8l-1.1 1.8M91.5 276.5l-.1 .4a5.8 5.8 0 0 0 .2 3.8M92.4 267.7l-2.4 1.4-1.4 1.2M93 272.9l-1.9 2.1M93.5 273.6l-2.4 1.4M94.2 272.2a7.1 7.1 0 0 1 5.6 0M94.7 272.9l2.3-1.3 2.4 1.3M95.2 272.9a5.4 5.4 0 0 0-3.3 2.6M96.3 272.7l.1-.1a5.8 5.8 0 0 1 3.9 1M97 270.5l2.3 1.2M97.9 266.8h-2l-2.5 .5M99 267l1.3 .2 2.9 1.3"/>
<path d="M100.2 272.5l1.3 2.1M100.6 273.6l2.4 1.4v2.7M101.1 272.9a7.1 7.1 0 0 1 2.8 4.8M101.2 274.3a5.4 5.4 0 0 1 1.7 3.8M102.8 279.2v.5a6 6 0 0 1-2 3.2M102.9 279l-.4 2M103 279.1v2.8l-2.4 1.4M103.9 279.1a7.1 7.1 0 0 1-2.8 4.9M104.1 269.2l1.6 1.4 1.4 1.9M107.6 273.6l.9 2.7 .2 1.6M108.7 279l-.2 1.6-.9 2.7M85.9 281.8l1.2 2.8 .8 1.2"/>
<path d="M88.6 286.6l3.8 2.6M90.1 280.7a6.3 6.3 0 0 0 2.7 3.3M92.1 281.7l1.5 1.5M93.4 289.6l2.5 .5h2M93.7 284.5l.2 .1a6.9 6.9 0 0 0 4 .4M94.2 284.7a7.1 7.1 0 0 0 5.6 0M94.7 284l2.3 1.3 2.4-1.3M100 283.5l-2 .7M102 282a5.8 5.8 0 0 1-3.1 2.7M103.2 288.4l-2.9 1.4-1.3 .1M107.1 284.4l-3 3.4"/>
</g>
<g fill="#000">
<circle cx="89.5" cy="146.9" r=".19"/>
<circle cx="102.9" cy="156.7" r=".19"/>
<circle cx="102.9" cy="159.8" r=".19"/>
<circle cx="102.9" cy="153.5" r=".19"/>
<circle cx="102.9" cy="150.4" r=".19"/>
<circle cx="102.9" cy="150.3" r=".19"/>
<circle cx="102.9" cy="159.9" r=".19"/>
<circle cx="102.9" cy="175.7" r=".19"/>
<circle cx="102.9" cy="178.9" r=".19"/>
<circle cx="102.9" cy="172.6" r=".19"/>
<circle cx="102.9" cy="163.1" r=".19"/>
<circle cx="102.9" cy="175.8" r=".19"/>
<circle cx="102.9" cy="169.4" r=".19"/>
<circle cx="102.9" cy="166.2" r=".19"/>
<circle cx="102.9" cy="172.5" r=".19"/>
<circle cx="102.9" cy="163" r=".19"/>
<circle cx="102.9" cy="194.8" r=".19"/>
<circle cx="102.9" cy="198" r=".19"/>
<circle cx="102.9" cy="188.4" r=".19"/>
<circle cx="102.9" cy="188.5" r=".19"/>
<circle cx="102.9" cy="185.3" r=".19"/>
<circle cx="102.9" cy="185.2" r=".19"/>
<circle cx="102.9" cy="182.1" r=".19"/>
<circle cx="102.9" cy="197.9" r=".19"/>
<circle cx="102.9" cy="191.6" r=".19"/>
<circle cx="102.9" cy="213.8" r=".19"/>
<circle cx="102.9" cy="210.7" r=".19"/>
<circle cx="102.9" cy="204.3" r=".19"/>
<circle cx="102.9" cy="201.1" r=".19"/>
<circle cx="102.9" cy="217" r=".19"/>
<circle cx="102.9" cy="213.9" r=".19"/>
<circle cx="102.9" cy="207.5" r=".19"/>
<circle cx="102.9" cy="201.2" r=".19"/>
<circle cx="102.9" cy="210.6" r=".19"/>
<circle cx="102.9" cy="226.5" r=".19"/>
<circle cx="102.9" cy="232.9" r=".19"/>
<circle cx="102.9" cy="226.6" r=".19"/>
<circle cx="102.9" cy="236.1" r=".19"/>
<circle cx="102.9" cy="229.7" r=".19"/>
<circle cx="102.9" cy="223.4" r=".19"/>
<circle cx="102.9" cy="223.3" r=".19"/>
<circle cx="102.9" cy="220.2" r=".19"/>
<circle cx="102.9" cy="239.2" r=".19"/>
<circle cx="102.9" cy="236" r=".19"/>
<circle cx="102.9" cy="239.3" r=".19"/>
</g>
<!-- layer: Visible (ANSI) -->
<circle cx="219.6" cy="171.1" r=".25" fill="#000"/>
<!-- layer: Border (ANSI) -->
<g fill="none" stroke="#000" stroke-width=".7">
<path d="M19 12.7h520.8v406.4h-520.8zM139.7 8.6v4.1M279.4 6.3v6.4l-2.2-3.8h4.4l-2.2 3.8M419.1 8.6v4.1M15 107.9h4M539.8 107.9h4M12.7 215.9h6.3l-3.8-2.2v4.4l3.8-2.2M539.8 215.9l3.8 2.2v-4.4l-3.8 2.2h6.3M15 323.8h4M539.8 323.8h4M139.7 419.1v4.1M279.4 419.1l2.2 3.8h-4.4l2.2-3.8v6.3"/>
<path d="M419.1 419.1v4.1"/>
</g>
<!-- layer: Title (ANSI) -->
<g fill="none" stroke="#000" stroke-width=".4">
<path d="M387.3 355.6v63.5M412.7 355.6v63.5M342.9 365.1h69.8M342.9 374.6h69.8M412.7 371.3h127.1M342.9 384.2h69.8M342.9 393.7h69.8M342.9 412.7h196.9M342.9 403.2h69.8M412.7 400h127.1M425.4 400v12.7M441.2 412.7v6.4"/>
<path d="M450.8 400v12.7M488.9 412.7v6.4M527 400v12.7"/>
</g>
<path d="M342.9 355.6h196.9v63.5h-196.9z" fill="none" stroke="#000" stroke-width=".51"/>
<!-- layer: Symbol (ANSI) -->
<g fill="none" stroke="#000" stroke-width=".4">
<path d="M226.3 17.5v-4.8h86.7v4.8M251.7 17.5v14.5M277.1 17.5v14.5M313 17.5h-86.7v4.9M313 17.5v14.5h-86.7v-9.6M353.6 17.5v-4.8h186.2v4.8M374.5 17.5v9.7M384.7 17.5v9.7M467.9 17.5v9.7M505.3 17.5v9.7M539.8 17.5h-186.2v4.9M539.8 17.5v9.7h-186.2v-4.8"/>
<path d="M226.3 22.4h86.7M353.6 22.4h186.2"/>
</g>
<!-- layer: Dimension (ANSI) -->
<path d="M111 51.5h11.6M119.4 51.5l.5 2.5h-1zM119.4 51.5v92.8M119.4 149.2v92.8M118.9 239.5h1l-.5 2.5zM104.2 242h18.4M106.2 287.7l2.1 1.4-.7 .7zM106.2 287.7l21.9 21.8h3" fill="none" stroke="#000" stroke-width=".4"/>
<path d="M119.4 51.5l.5 2.5zM119.4 51.5l.5 2.5h-1zM118.9 239.5l.5 2.5zM118.9 239.5h1l-.5 2.5zM106.2 287.7l2.1 1.4zM106.2 287.7l2.1 1.4-.7 .7z" fill="#000" stroke="#000" stroke-width=".4"/>
<text font-size="10.5" x="355" y="349.4">VENDER ITEM CONTROL DRAWING</text>
<text font-size="7" x="23.5" y="340">NOTES: UNLESS OTHERWISE SPECIFIED</text>
<g font-size="6.3">
<text x="413.5" y="388.6">SCREW, SHORT</text>
<text x="417.2" y="410.6">C</text>
<text x="451.6" y="411.9">000105-2</text>
</g>
<g font-size="4.4">
<text x="23.5" y="354.4">1. INTERPRET DIMENSIONS IAW ASME Y14.5-2009</text>
<text x="23.5" y="359.6">2. BREAK ALL CORNERS AND SHARP EDGES</text>
<text x="343.7" y="364.3">W. SOOHOO</text>
<text x="388.1" y="363.7">2015/05/31</text>
<text x="454.2" y="364.7">THE ASIAN EQUATION</text>
<text x="343.7" y="373.8">C. ROSALES</text>
<text x="388.1" y="373.2">2015/05/31</text>
<text x="531.1" y="409.7">---</text>
</g>
<g font-size="4.2">
<text x="68.7" y="11.7">4</text>
<text x="208.4" y="11.7">3</text>
<text x="348.1" y="11.7">2</text>
<text x="487.8" y="11.7">1</text>
<text x="238.7" y="16.6">SUGGESTED SOURCE OF SUPPLY</text>
<text x="428.1" y="16.6">REVISION HISTORY</text>
<text x="227.9" y="21.5">CAGE CODE</text>
<text x="256.3" y="21.2">MFR P/N</text>
<text x="277.9" y="21.5">NAME &amp; ADDRESS</text>
<text x="358.8" y="21.5">ZONE</text>
<text x="375.9" y="21.5">REV</text>
<text x="413.1" y="21.5">DESCRIPTION</text>
<text x="481.5" y="21.5">DATE</text>
<text x="512.3" y="21.5">APPROVED</text>
<text x="233" y="28.7">0KVE6</text>
<text x="253.9" y="28.7">91251A175</text>
<text x="278.6" y="26.3">MCMASTER CARR</text>
<text x="377.3" y="26.1">---</text>
<text x="409" y="26.3">INITIAL REVISION</text>
<text x="476.9" y="26">2015/5/31</text>
<text x="510.8" y="26.3">W. SOOHOO</text>
<text x="279.5" y="31.1">MCMASTER.COM</text>
<text x="15.1" y="55.5">D</text>
<text x="540.9" y="55.5">D</text>
<text x="115.3" y="148.3">1.50</text>
<text x="15.2" y="163.4">C</text>
<text x="541" y="163.4">C</text>
<text x="15.3" y="271.4">B</text>
<text x="541.1" y="271.4">B</text>
<text x="15.2" y="379.3">A</text>
<text x="541" y="379.3">A</text>
<text x="501.3" y="418.3">9</text>
<text x="510.5" y="418.3">26</text>
<text x="68.7" y="423.2">4</text>
<text x="208.4" y="423.2">3</text>
<text x="348.1" y="423.2">2</text>
<text x="487.8" y="423.2">1</text>
</g>
<text font-size="4" x="131.9" y="311">⌀.21</text>
<g font-size="3.5">
<text x="343.7" y="358.9">DRAWN</text>
<text x="343.7" y="368.5">CHECKED</text>
<text x="413.5" y="374.6">TITLE</text>
<text x="343.7" y="378">QA</text>
<text x="343.7" y="387.5">MFG</text>
<text x="343.7" y="397.1">APPROVED</text>
<text x="415.5" y="403.4">SIZE</text>
<text x="451.6" y="403.4">DWG NO</text>
<text x="530.3" y="403.4">REV</text>
<text x="413.5" y="416.1">SCALE</text>
<text x="489.7" y="418.3">SHEET</text>
<text x="504.9" y="418.3">OF</text>
</g>
</svg>
